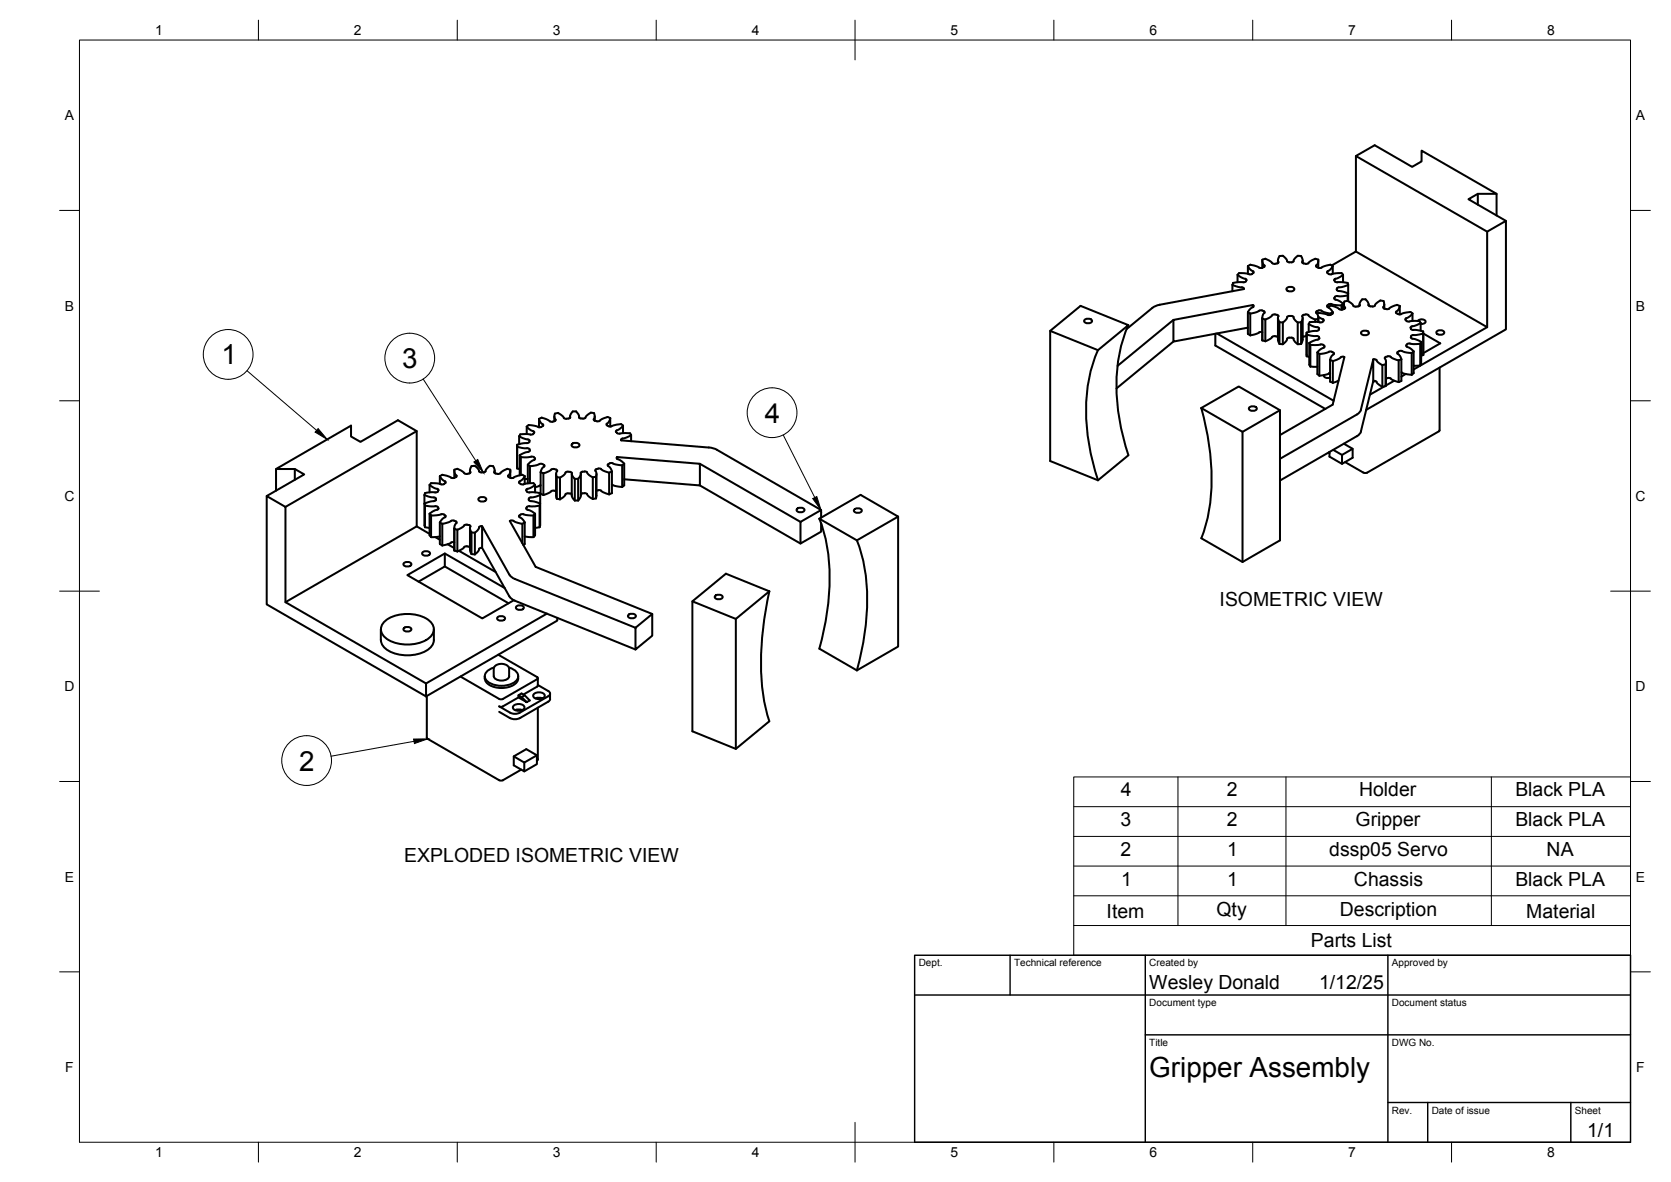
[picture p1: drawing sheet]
<svg xmlns="http://www.w3.org/2000/svg" width="420mm" height="297mm" viewBox="0 0 420 297" stroke-linecap="round" stroke-linejoin="round" font-family="sans-serif">
<!-- layer: Visible -->
<g fill="none" stroke="#000" stroke-width=".51">
<path d="M340.9 39.2l33 19M371.6 48.7v2.7M376.3 54.2v-5.5l-18.9-10.8v2.7l-2.3 1.3-9.4-5.4-4.8 2.7v24l-6.1 3.5M376.3 48.7h-4.7l-2.4 1.4 9.5 5.4M309.9 71.6l1.5 .5 1.1 .2 .3 .2M309.9 71.6v1.6M311.6 68.6l-.4 .4M312.7 72.7l-21.9 4.1-1.1 .6-6.4 5.3M312.8 72.5v.1M313.1 70a.51 .51 0 0 1 .2 .7 .51 .51 0 0 1-.7 .2l-2.6 .2-.1 .5M313.1 70.1l-1.2-.5-.7-.5v1.8M313.8 78.5v5.4l.6 .4"/>
<path d="M313.8 66.9l.7 .9 .7 .5a1.01 1.01 0 0 1-1.6 .5l-2-.2M313.8 66.9v1.9M313.8 66.9l.6-.4 2.5 .8h.5M313.8 78.5l.6 .3M314.4 78.8l1.6-.4a1.32 1.32 0 0 1 2 .1l-.4 .6-.2 1M314.4 78.8v5.5M315 77.2v-.5l-20 3.7v5.4l18.8-3.5M315 76.6l.2 .4-.7 .5-.7 1M317.4 65.3l.2 1 .4 .5-.6 .5M317.4 65.5v1.8M317.4 79.9v5.6M318.2 65l1.3 .7a1.19 1.19 0 0 0 2 .1"/>
<path d="M318.2 65l-.8 .2M321.3 79.9v5.5l.4 1M321.3 65.5v.6M322.6 64.3l.9 .9a.98 .98 0 0 0 .8 .7 .98 .98 0 0 0 1-.4 1.6 1.6 0 0 1 1.9-1.1M322.6 64.3a1.1 1.1 0 0 0-1.2 1.6M323.5 72.4l1-.3a.73 .73 0 0 1 .9 .8l-.9 .3a.73 .73 0 0 1-1-.8zM327.2 64.4l.3 .9-.1 .6M327.4 65.8a1.17 1.17 0 0 0 1.6 .3M327.6 65.5v.6M329 79.2l.8 .7 .9 .4M329 79.2a1.24 1.24 0 0 0-1.6 .3l.1 .5-.3 1v5.4l.4-1v-5.5M330.7 65l-.9 .5-.8 .6"/>
<path d="M330.7 65a.67 .67 0 0 1 .7 .9l-.5 .9a1.33 1.33 0 0 0 2 .1l1.6-.4M331.4 79.6l1.4 .7v.3M331.4 78.6l-.2 .2M331.5 65.5v1.8M331.5 79.9v1M333.8 77.2l.6 .3 .7 1M333.8 77.2l-.1-.2a.97 .97 0 0 1 1.6-.4l2 .1v1.1M333.8 68.2l-.1 .1a.97 .97 0 0 0 1.6 .5l2-.2M334 77.1l.1 .2M334 77.1v.2M334.5 79.1v-.3l-1.6-.4a1.28 1.28 0 0 0-2 .1l.4 .6 .2 1-.8 .2M334.5 66.5l.6 .4"/>
<path d="M334.7 76.8l1.5 .5 .8 .5h.5M334.7 76.8l-.7 .3M335.1 78.5a.95 .95 0 0 1-1.5 .5l-2.2-.4M335.1 66.9l-.4 .6-.9 .7M335.1 66.9v1.9M335.1 78.5l-.6 .3M335.6 70.7l.4 .2 2.9 .2 .1 .5M335.7 74.6l-.2 .4 .3 .3M335.8 75.3l1.2 .4 .7 .6v1.4M335.8 70.1l1.2-.5 .7-.5v1.8M335.8 70l-.3 .3 .2 .4M336.1 72.7v.2"/>
<path d="M336.1 72.5v.3M336.1 72.8l.6 .3M336.6 73.1l2.4 .6-.1 .5M336.7 72.2l-.6 .3M337.3 68.6l.4 .4M337.7 76.3l-.4 .4M337.9 76.5v1.2M338 75.8l-.1 .7 .3 .9-.7 .4M338 75.8a1.97 1.97 0 0 1 2.3 1M338.9 74.2l-1.8 .3-1.1-.1-.4 .2M338.9 74.2v1.4M339 71.6l-1.5 .5-.9 .1"/>
<path d="M339 71.6v4.1M340.9 63.2l33 19M341.8 76.5v.3M343.4 75.2l.5 .6 .2 .9M343.4 75.2a1.27 1.27 0 0 0-1.5 1.5 1.29 1.29 0 0 1-1.6 .1M344.1 76.7a1.28 1.28 0 0 0 1.6 .1M344.1 76.5v.3M347.1 75.5l-1.1 .8-.3 .5M347.1 75.5a.96 .96 0 0 1 .9 .6 .96 .96 0 0 1-.2 1.1 1.03 1.03 0 0 0 1.5 .4M348.1 76.5v1M352 76.9l-.4 1-.6 .5a1.26 1.26 0 0 0 2 .3l1.7-.3 .5 .4M352 76.9v2.1"/>
<path d="M352 76.9l-.7-.3-1.5 .6-.5 .4M355.2 78.8l-1.4 1.1a.49 .49 0 0 0-.4 .6 .49 .49 0 0 0 .7 .3l2.8-.1 .3 .4M355.2 78.8v1.9M264.1 83.1l7.6-6.2 12 4.8-7.6 6.3zM264.1 83.1v32.8l12 4.8M272.7 80.4l.9-.3a.73 .73 0 0 1 .9 .8l-.9 .3a.73 .73 0 0 1-.9-.8zM276.1 88a43.7 43.7 0 0 0-1.2 28.7l1.2 4M283.7 81.7a43.7 43.7 0 0 0-1.2 28.7l1.2 4M295 85.8l-14.3 11.8M295 80.4l-14 11.6M305.6 83.9v2.9l27.6 16M306 83.8l29.3 16.9"/>
<path d="M317.4 83.5h.1M317.4 83.5l-.5-.1-1.4 .6-1.1 .3M317.4 85.5l.8 .3M317.4 80.1l.8 .2M321.1 84.6l.3 .1M321.7 81l-.4-1 .2-.5a1.17 1.17 0 0 0-2 .1l-1.3 .7v5.5l1.3-.7a1.15 1.15 0 0 1 1.6-.5M321.7 81v5.4M321.7 86.4l.9 .1M321.7 81h.9M326.3 81.1l-.9-.9a.96 .96 0 0 0-.8-.8 .96 .96 0 0 0-1 .5l-1 1.2v5.4l.9-.9a.85 .85 0 0 1 1.2-.8l.5 .2 .4 .9 .7 .6M326.3 81.1v5.4M327.2 86.4l-.9 .1"/>
<path d="M327.2 81h-.9M327.8 84.6l-.2 .1M328.5 83.7v5.4M328.5 89.1l.1 .4M328.5 89.5l.7 .2M328.5 83.6l.1 .5M328.6 84.5l-.8 .1M329.2 86.2v5.4l.3 .5M329.2 86.2l.3 .5M330.7 80.3v.6M331 84.4l-2.5-.3v5.4M331.1 84.4l.4 .2 .2 .5-2.5 1.1"/>
<path d="M331.2 82.2l-.8-.1-1.3-.6v1.9M331.2 88.6l.6 .4M331.2 94l.6 .4M331.3 82.2a.48 .48 0 0 1 .3 .6 .48 .48 0 0 1-.6 .3l-2.5 .5M332.8 87.4l-1 .6-.6 .6v5.4M332.8 80.6l-.6 .4a5.8 5.8 0 0 0-3 .1l-.1 .3M332.9 94.3a.97 .97 0 0 0 1.6 .6M333 87l-.7-.5-2.8 .2v5.4l1.7 .1M333 87l-.2 .4M334.1 88.4l-1.2 .4-1.2 .1v5.5l2.4-.5M334.1 93.9h.4M334.1 88.4h.8l.5 .5-.6 .6-.4 1v5.4"/>
<path d="M334.4 93.8l-.3 .1M334.5 90.5l.7 .2M334.5 95.9l.7 .3M337.1 89.8l-2 .9v5.5l1.5-.5M337.1 89.8l.9-.1-2.9 12-13.3 7.6M342.3 83.4l.9-.3a.73 .73 0 0 1 .9 .8l-.9 .4a.73 .73 0 0 1-.9-.9zM345.3 90.3a.87 .87 0 0 1 1.1 .7l1.2 .7M345.3 95.8a.84 .84 0 0 1 1.1 .6l1.2 .8M345.7 95.7l-.5 .3M347.6 91.7v5.5M348.1 97.1l-3.7 2.1M348.2 90.1l.3 .5-.1 1"/>
<path d="M348.4 91.6l-.8 .1M348.4 97l-.8 .2M348.4 91.6v5.4M348.5 89.7l-.3 .4M348.5 90.9l-.1 6.1M348.9 89.5l-.4 .2M348.9 89.5h.6l.7 .6 1.5 .5M350.6 95.7l-2.2 1.2M351.4 88.9l.7 .7 .3 .7v5.4M351.7 90.6v5.4l-1.5-.5a1.27 1.27 0 0 0-1.7-.4M352.4 90.3l-.7 .3M352.4 95.7l-.7 .3"/>
<path d="M352.4 93.6l.9 .3 1.7 .3M352.5 88.2l.8 .3 1.7 .2M352.6 88.2h-.8l-.5 .4 .1 .3M353.5 94l-1.1 .6M353.8 87.2l.7 .3 1 .8M354.5 86.3l2.6 .1M354.5 86.3l-.7 .2-.3 .4 .3 .3M355 88.7v5.5M355.1 82l1.2-.4 .9-.4v1.9M355.1 82a.48 .48 0 0 0-.4 .6 .48 .48 0 0 0 .6 .3l2.5 .4 .1 .5M355.4 84.2a.48 .48 0 0 0-.6 .3 .48 .48 0 0 0 .4 .6l1.2 .4 .9 .4M355.5 88.3v5.5l-.5 .4"/>
<path d="M355.5 88.3l-.5 .4M356.5 80.6a1.09 1.09 0 0 1 1.9 .4l-.4 .3-.8 .1M357.1 91.8l-1.6 .1M357.1 86.4v5.4M357.3 85.9v5.5l-.2 .4M357.3 85.9l-.2 .5M357.9 83.8l-2.5 .4M357.9 89.1v.1M357.9 89.2l-.6 .2M357.9 83.7v5.5M357.9 83.8l4.2 2.5-4.2 2.5M361.2 83.3l1-.3a.73 .73 0 0 1 .9 .8l-.9 .3a.73 .73 0 0 1-1-.8z"/>
<path d="M362 92.4l-.1 15.9-18.3 10.6-.8-.1-4.6-2.7M373.9 82.2v-24l4.8-2.7v27.3l-35.2 20.2M373.9 82.2l-18.4 10.6M69.4 117.9h4.7v2.7M74.1 117.9l2.4 1.3-9.4 5.5M104.8 108.3l-33 19.1M110.6 119.7l.4-.3a5.1 5.1 0 0 1 2.7 .7h.5M114.2 118.2v1.9M114.6 119.9l-.4 .2M118.2 118.2v.7M119.4 117.1l.9 .8a.99 .99 0 0 0 .8 .8 .99 .99 0 0 0 1-.4l1-1.2M119.4 117.1a1.08 1.08 0 0 0-1.1 .4 1.08 1.08 0 0 0 0 1.1 1.2 1.2 0 0 1-2-.1l-.4-.3a1.32 1.32 0 0 0-1.7-.2l.1 .7 .5 .9-.2 .3"/>
<path d="M123.1 117.1h.9M124 117.2l.4 .9a.57 .57 0 0 0-.1 .7 .57 .57 0 0 0 .7 .3l.8-.2M124.4 118.2v.7M125.8 118.9l.8-.7a1.26 1.26 0 0 1 1.7-.1v.6l-.6 .9 .3 .3M128.3 118.2v1.9M130 111.9v5.8l.7 .2M130 117.3l.1 .4M130.5 109.6l.9 .5 1.3 .3M130.5 109.6v2M130.7 114.4v5.1M130.7 114.4l.3 .5M130.8 109.1l-.2 .5"/>
<path d="M131.9 119.7l-.4 .6-1 .8a1 1 0 0 0 1.6 .4l2-.1M131.9 119.7v1.9M131.9 119.7l-.4-.3a4.9 4.9 0 0 0-2.6 .7l-1-.2M132.4 109.1v-1.9l1.4 1.1a.49 .49 0 0 1 .5 .5 .49 .49 0 0 1-.6 .4h-2.9M132.5 111.4l-2.5 .4 .1 .5 1.6 .3h.8M132.5 112.6l.5 .2 .2 .4M132.7 110.4a.48 .48 0 0 1 .4 .6 .48 .48 0 0 1-.6 .3M132.7 116.8l.6 .4M132.8 113.6l-.8 .1-1.3 .7M133.2 113.2l-.4 .3M133.2 117.2v4.2M134.5 115.2v.3l-.9 .4-.9 .9v4.7"/>
<path d="M134.5 115.2l-.7-.5-1.1 .2h-1.7v4.5M135.5 105.2l.3-.1a2.77 2.77 0 0 1 2.3 .6l.6 .3 .7-.2M136 118.7l.7 .2M136.5 106.6l-.5-.4-.5-.9v2.1M136.5 106.6l.1 .2a1.12 1.12 0 0 1-1.7 .3l-2-.3-.4 .4M136.6 118.9v5.5M136.8 116.8a1.43 1.43 0 0 0-1.9 .1l-1.7 .3M136.8 116.8l.1 .3-.1 .1M136.8 117.3l-.5 .4-.4 1v5.4M139.4 104.6v1.3M139.5 104l-.1 1 .3 .6-.3 .2M139.8 119.1v5.5l.2 .7"/>
<path d="M140 119.9v5.4M140 119.9l.8 .1M140.1 118.4l-.3 .8 .2 .7M140.1 118.4a1.04 1.04 0 0 0-1.5-.4l-.5 .4-1.5 .5M140.3 103.8l.8 .5 .8 .9h.5M140.3 103.8l-.8 .1M143.3 104.6v.4M143.8 119.1v5.5l.7 1.2M143.8 111.6l.9-.3a.73 .73 0 0 1 .9 .8l-.9 .3a.73 .73 0 0 1-.9-.8zM143.8 118.9v.5l.7 .9M143.8 118.9a1.24 1.24 0 0 0-1.6-.1l-.6 .7-.8 .5M145.6 104.6v.4"/>
<path d="M146 119.1v5.5l-.6 1.2M146.6 105.2a.75 .75 0 0 1-.8-.1 .75 .75 0 0 1-.3-.8 1.11 1.11 0 0 0-1.2-.9 1.11 1.11 0 0 0-1 1.3l-.1 .4-.8 .1M147.6 118.7l.6 .8 .9 .5M147.6 118.7a1.28 1.28 0 0 0-1.6 .2v.5l-.6 .9M148.6 103.7l-1.1 .8-.4 .6-.5 .1M148.6 103.7l.8 .1M149.1 120v5.4M149.4 103.9l.1 .6-.2 1a1.52 1.52 0 0 0 1.5 .2M149.5 104.6v1.1M149.9 119.8l-.8 .2M149.9 117.9l-.2 .2 .3 1-.1 .7M150 117.9a1.25 1.25 0 0 1 1.7 .4l1.5 .5"/>
<path d="M150 119.1l-.1 6.2v-5.5M152.6 106.9l-.1-.3 .5-.5 .4-1v2.1M152.9 117.1l.5 .4 .5 1M153.2 118.8v5.4M153.3 116.4l.5-.1 .9 .4 1.7 .2M153.3 116.4l-.5 .4 .1 .3M153.5 105.1l-.7-.3-1.5 .6-.6 .4M153.9 118.5v5.4M153.9 118.5l-.7 .3M155.2 114.9l20.8 1.7v5.4l-19-1.6M155.2 114.9v.4M155.2 114.9l-.2 .2 .3 .3"/>
<path d="M155.3 115.4l.7 .3 1 .8M155.8 109l2.6-.1 .3 .4M156.1 106.6l-1.6 .3a1.47 1.47 0 0 1-1.9 0M156.2 106.6l.5 .4M156.2 110.5v.2M156.2 110.7l22 1.7 2.1 .6M156.4 116.9v5.5M156.5 110.2l2.2-.8v1.5M156.6 110.2l-.4 .3M156.7 107l-1.4 1.1a.49 .49 0 0 0-.4 .6 .49 .49 0 0 0 .7 .3h.2M156.7 107v1.8M157 116.5v5.5l-.5 .4"/>
<path d="M157 116.5l-.5 .4M176 116.6l25.3 14.6M180.3 113.1l26.2 15.1M283.7 114.4l-7.6 6.3M302 102.5l9.5-5.4 10.3 6v32.7l-9.4 5.4-10.3-5.9a46.7 46.7 0 0 0 1.8-24.6zM302 102.5l10.4 6 9.4-5.4M312.4 108.5v32.7M314.1 102.5l.9-.4a.73 .73 0 0 1 .9 .8l-.9 .4a.73 .73 0 0 1-.9-.8zM321.8 115.3l19.4-11.1 .7-.6 .3-.6 3.1-12.7v5.5l-3.1 12.6-.3 .7-.7 .5-19.4 11.2M334.1 113.7l.2 .2M337.4 114.3v2.3M337.9 111.5l2.2 1.3v2.2l-2.7 1.6-3.1-1.8v-1.2"/>
<path d="M340.1 112.8l-2.7 1.5-2.2-1.2M69.4 123.3v-5.4l18.9-10.9v2.7l2.3 1.3 9.5-5.4 4.7 2.7v24M104.8 132.3l3.2 1.9M104.8 132.3l-33 19M106.2 138.9l.9-.4a.73 .73 0 0 1 1 .8l-1 .4a.73 .73 0 0 1-.9-.8zM106.7 124.4l.2 8.1M106.7 124.4l2.4 .6M106.8 132.5l1.2 .2M106.8 127l2.9 .2 .5 .5M106.8 127v5.5M108 134.5l.4 .5M108 129.1l.4 .4"/>
<path d="M108.4 121.4l-.4 .4M109.1 125.9l-.9 .1-1.5 .6 .2 .4M109.1 125l.5 .3M109.4 123.7l-2.6 .2-.1 .5M109.4 135l1.2 .6M109.6 125.5v.2M109.6 125.3v.3M109.6 125.6l-.5 .3M110.2 123.2l-.3 .5h-.5M110.2 123.2v-.3l-1-.3-1.2-.7v1.8M110.2 127.7v.3l-1.4 .6-.8 .5v5.4M110.6 136.7l.6 .4"/>
<path d="M110.6 131.3l.6 .3M111.2 131.6v5.5M111.8 139.1v3.3l-6.6 3.8M112 129.6l-.8-.4-2.8 .3v5.5l2.2-.2M112 121.4a1.42 1.42 0 0 1-1.8 .1l-1.8-.1M112 121.4l.1-.3-.8-.5-.7-.9v1.9M112 129.6l.1 .3-.8 .5-.7 .9v5.4M112.5 136.8l1.7 .9M114.2 136.3h.1M114.2 130.9l.6 .4-.5 .9-.1 .7 .8 .2M114.2 130.8h-.5l-.9 .4-1.6 .4M114.2 136.3l-.5-.1-1.4 .6-1.1 .3"/>
<path d="M114.2 132.7v5.7l.8 .2M115 133.1v5.5l1.3-.7a1.17 1.17 0 0 1 1.6-.5M115 133.1l1.3-.6a1.19 1.19 0 0 1 2-.2l-.1 .5 .4 1M115.4 138.4l9.2 5.3M117.9 137.4l.3 .1M118.2 132.7v5.5l.4 1M118.6 133.8v5.4M118.6 139.2l.8 .1M118.6 133.8l.8 .1M120.3 125.3l1-.4a.73 .73 0 0 1 .9 .8l-.9 .4a.73 .73 0 0 1-1-.8zM121 132.2h.2M121 132.2l-.5 .2-.4 .9-.7 .6v5.4l.9-.8a.73 .73 0 0 1 .9-.8"/>
<path d="M128.4 130.9h-.2l6.5 11.6 29.3 11.8M128.4 130.8h.5l.8 .4 1.6 .4M131.3 131.6v4.9M131.9 134.8l2.2 .2M131.9 131.3l-.6 .3M132.3 123.2l.2 .3M132.3 127.7l.1 .3 1.4 .6 .7 .5M132.3 123.2l.1-.3 1-.3 1.1-.7v1.8M132.5 127.4l-.2 .3M132.5 123.5l.6 .2M132.7 120.4h-.8M133 125.3v.5l.5 .1"/>
<path d="M133 125.5v.2M133.1 123.7l2.6 .2 .1 .5M133.5 125l-.5 .3M133.5 125.9l2.3 .7-.1 .4M134.1 129.5l-1.7-.1a1.44 1.44 0 0 0-1.8 .2l-.1 .3 .8 .5 .6 .9v5.4l-.3 .2M134.1 129.5v5.5M134.1 121.4l.4 .4M134.5 129.1l-.4 .4M134.5 129.1v5.4l-.4 .5M135.7 132.5l-1.2 .2M135.7 127l-1.2 .2h-1.6l-.4 .2M135.7 127v5.5"/>
<path d="M135.8 124.4l-.1 8.1M135.8 124.4l-2.3 .6M135.9 122l-1.4 .4M136 124.1l.7 .3M139.8 123.4a1.35 1.35 0 0 0-1.7 .4l-1.5 .6M140 125.3l.8 .2M140.8 120v5.5M143.8 124.2l-.3-.1a1.11 1.11 0 0 0-1.6 .6l-1.1 .8M144.5 120.3v5.5M145.4 120.3v5.5M145.4 120.3h-.9M145.4 125.8h-.9"/>
<path d="M146 124.2l.3-.2a1.13 1.13 0 0 1 1.6 .6l1.2 .8M149.9 125.2l-.8 .2M151.1 123.3l.6 .4 1.5 .5M151.1 123.3l-.4-.1-.7 .1M153.9 121.8l.8 .3 1.7 .3M153.9 123.9l-.7 .3M176 122l25.3 14.6M200.4 127.9l.9-.3a.73 .73 0 0 1 .9 .8l-.9 .3a.73 .73 0 0 1-.9-.8zM206 130.4l10.4-6 9.4 5.4-10.3 6M206 130.4l9.5 5.4M206 130.4a46.5 46.5 0 0 1 1.8 24.4l-1.8 8.2 9.5 5.5M206.5 130.1v-1.9l-5.2 3v5.4l5.2-3v-2.1"/>
<path d="M214.8 128.1l.9-.4a.73 .73 0 0 1 .9 .8l-.9 .4a.73 .73 0 0 1-.9-.8zM215.5 135.8a46.5 46.5 0 0 1 1.8 24.5l-1.8 8.2M225.8 129.8v32.7l-10.3 6M95.8 158.1v2.8M97 155.9a9.9 9.9 0 0 1 10.9 0 2.77 2.77 0 0 1 1.1 2.7 2.77 2.77 0 0 1-1.9 2.2 10.1 10.1 0 0 1-10.1-.5 2.62 2.62 0 0 1 0-4.4zM101.5 141.6l.9-.4a.73 .73 0 0 1 1 .8l-1 .4a.73 .73 0 0 1-.9-.8zM101.5 157.9l.9-.3a.73 .73 0 0 1 1 .8l-1 .3a.73 .73 0 0 1-.9-.8zM109.1 158.1v2.7a4.1 4.1 0 0 1-3.6 3.5 9.5 9.5 0 0 1-9-1.7l-.6-1.1-.1-.7M111.8 142.4l16.1 9.2M125.1 155.2l.9-.4a.73 .73 0 0 1 .9 .8l-.9 .4a.73 .73 0 0 1-.9-.8zM126.9 147.8l-15.1-8.7-9.4 5.4 18.9 10.9 7.9-4.6M128.1 144.4l-6.9-12.2v5.5l7.3 12.7 1 .6 30.3 12.2"/>
<path d="M128.1 144.4l.7 .7 .7 .4 30.3 12.3M129.8 152.5l.9-.4a.73 .73 0 0 1 .9 .8l-.9 .4a.73 .73 0 0 1-.9-.8zM137.5 154.2l-30.4 17.6v3.2M140.1 155.3v.7l-33 19M158 154.6l.9-.4a.73 .73 0 0 1 .9 .8l-.9 .4a.73 .73 0 0 1-.9-.8zM159.8 157.8l4.2-3.5v5.5l-4.2 3.4zM174.1 151.1l8.4-6.9 10.9 4.4a68.6 68.6 0 0 0-.8 29.8l.8 2.9-8.4 6.9-10.9-4.4zM179.8 149.8l.9-.4a.73 .73 0 0 1 .9 .8l-.9 .4a.73 .73 0 0 1-.9-.8zM185 155.5v32.7M193.4 148.6l-8.4 6.9-10.9-4.4M107.1 171.8l-35.3-20.5v-23.9l-4.7-2.7v27.2l40 23.1M107.3 174.9v10.5l.2 .3 18.2 10.5 .8-.1 4.6-2.7"/>
<path d="M115.8 170l9.7 5.6 .5 .2 .5-.2 8.5-4.9M121.9 169.9a2.61 2.61 0 0 0 2.6 2.8 5.7 5.7 0 0 0 5.5-1.3l.2-.4 .1-1.1M124.2 167.8a2.4 2.4 0 0 0-2.2 2.7 5 5 0 0 0 5.7 1.7 2.68 2.68 0 0 0 2.6-2.7 2.91 2.91 0 0 0-2.3-1.7M124.5 167.3a2.2 2.2 0 0 1 3.5 .8v1.8a2.14 2.14 0 0 1-3 .9l-.7-.5-.1-.4-.1-1.8zM125.3 164.5l9.7 5.6M129.1 177.4a1.9 1.9 0 0 1 2.8 .2 1.27 1.27 0 0 1-1.7 1 .89 .89 0 0 1-1-.2 .89 .89 0 0 1-.1-1zM129.5 178.4l1.1-.1 .7 .1M130.4 174.7l.8 .5 1.2 1.3-2-1.2zM130.4 174.7l.7-.4 .8 .4 1.3 1.3-.8 .5M131.9 174.7l-.7 .5M134.2 174.4a1.9 1.9 0 0 1 2.8 .3 1.27 1.27 0 0 1-1.7 1 .89 .89 0 0 1-1-.3 .89 .89 0 0 1-.1-1zM134.6 175.5l.7-.2 1.1 .2"/>
<path d="M135 172.6l-3.4 1.9M135.1 170.1l.1 .4-.1 .2M135.2 172.1l2.6 1.5M135.2 170.4v1.9M135.2 175.4v.3M135.2 177.8v13M135.3 172.3l-.2 .2M137.8 175l-7.6 4.3h-1.5l-3.2-1.8h1l3.9-2.2M137.8 176.3l-7.6 4.3h-1.5l-3.2-1.7M137.8 173.6a.72 .72 0 0 1 .5 .7 .72 .72 0 0 1-.5 .7M138.3 174.3v1.4M138.3 175.7l-.5 .6"/>
<path d="M129.2 190.1l2.6 1.5 3.2-1.8-2.7-1.5-3.1 1.8v2.2l2.6 1.6v-2.3M135 189.8v2.2l-3.2 1.9M135 191.1h.1M135.3 190.8l-.2 .3"/>
</g>
<!-- layer: BORDER -->
<g fill="none" stroke="#000" stroke-width=".25">
<path d="M20 10.1h390v276.9h-390zM65 5.1v5M115 5.1v5M165 5.1v5M215 5.1v10M265 5.1v5M315 5.1v5M365 5.1v5M15 52.9h5M410 52.9h5M15 100.7h5M410 100.7h5"/>
<path d="M15 148.6h10M405 148.6h10M15 196.4h5M410 196.4h5M15 244.2h5M410 244.2h5M65 287v5M115 287v5M165 287v5M215 282.1v9.9M265 287v5M315 287v5"/>
<path d="M365 287v5"/>
</g>
<!-- layer: TITLEBLOCK -->
<path d="M230 240.1h180v46.9h-180zM230 250h180M254 240.1v9.9M288 240.1v46.9M349 240.1v46.9M288 260.1h122M349 277.1h61M359 277.1v9.9M395 277.1v9.9" fill="none" stroke="#000" stroke-width=".36"/>
<!-- layer: Custom Tables -->
<path d="M270 195.2h140v44.9h-140zM296.2 195.2v37.4M323.3 195.2v37.4M375 195.2v37.4M270 217.6h140M270 210.2h140M270 202.7h140M270 232.6h140M270 225.1h140" fill="none" stroke="#000" stroke-width=".25"/>
<!-- layer: Balloons -->
<g fill="none" stroke="#000" stroke-width=".25">
<circle cx="57.4" cy="89.1" r="6.3"/>
<circle cx="103" cy="90" r="6.3"/>
<circle cx="194.1" cy="103.7" r="6.3"/>
<circle cx="77.1" cy="191.1" r="6.3"/>
</g>
<!-- layer: 0 -->
<path d="M80 107.7l2.3 2.7-3.1-1.8zM119.1 116.1l1-.6 1.4 3.2zM204.3 125.3l1.1-.5 1 3.4zM104 185.7h3.5l-3.3 1.2z" fill="#000" stroke="#000" stroke-width=".25"/>
<path d="M62.1 93.2l17.5 14.9M106.4 95.3l13.2 20.5M196.9 109.3l8 15.7M104.1 186.3l-20.9 3.7" fill="none" stroke="#000" stroke-width=".25"/>
<g font-size="7">
<text x="55.7" y="91.6">1</text>
<text x="101.1" y="92.5">3</text>
<text x="192.3" y="106.2">4</text>
<text x="75.2" y="193.7">2</text>
<text x="289" y="270.6">Gripper Assembly</text>
</g>
<g font-size="4.9">
<text x="306.7" y="152.2">ISOMETRIC VIEW</text>
<text x="281.8" y="200.2">4</text>
<text x="308.5" y="200.2">2</text>
<text x="341.7" y="200.2">Holder</text>
<text x="381" y="200.2">Black PLA</text>
<text x="281.7" y="207.6">3</text>
<text x="308.5" y="207.6">2</text>
<text x="340.8" y="207.7">Gripper</text>
<text x="381" y="207.6">Black PLA</text>
<text x="281.8" y="215.1">2</text>
<text x="308.6" y="215.1">1</text>
<text x="334.2" y="215.1">dssp05 Servo</text>
<text x="388.9" y="215.1">NA</text>
<text x="101.7" y="216.6">EXPLODED ISOMETRIC VIEW</text>
<text x="281.9" y="222.6">1</text>
<text x="308.6" y="222.6">1</text>
<text x="340.4" y="222.6">Chassis</text>
<text x="381" y="222.6">Black PLA</text>
<text x="278.3" y="230.6">Item</text>
<text x="305.9" y="230.1">Qty</text>
<text x="336.9" y="230.1">Description</text>
<text x="383.8" y="230.6">Material</text>
<text x="329.6" y="238">Parts List</text>
<text x="289" y="248.5">Wesley Donald</text>
<text x="331.7" y="248.5">1/12/25</text>
<text x="399.1" y="285.7">1/1</text>
</g>
<g font-size="3.5">
<text x="39" y="8.8">1</text>
<text x="89" y="8.8">2</text>
<text x="139" y="8.8">3</text>
<text x="189" y="8.8">4</text>
<text x="239" y="8.8">5</text>
<text x="289" y="8.8">6</text>
<text x="339" y="8.8">7</text>
<text x="389" y="8.8">8</text>
<text x="16.3" y="30.2">A</text>
<text x="411.3" y="30.2">A</text>
<text x="16.3" y="78">B</text>
<text x="411.3" y="78">B</text>
<text x="16.2" y="125.9">C</text>
<text x="411.2" y="125.9">C</text>
<text x="16.2" y="173.7">D</text>
<text x="411.2" y="173.7">D</text>
<text x="16.3" y="221.6">E</text>
<text x="411.3" y="221.6">E</text>
<text x="16.4" y="269.4">F</text>
<text x="411.4" y="269.4">F</text>
<text x="39" y="290.8">1</text>
<text x="89" y="290.8">2</text>
<text x="139" y="290.8">3</text>
<text x="189" y="290.8">4</text>
<text x="239" y="290.8">5</text>
<text x="289" y="290.8">6</text>
<text x="339" y="290.8">7</text>
<text x="389" y="290.8">8</text>
</g>
<g font-size="2.5">
<text x="231" y="242.9">Dept.</text>
<text x="255" y="242.9">Technical reference</text>
<text x="289" y="242.9">Created by</text>
<text x="350" y="242.9">Approved by</text>
<text x="289" y="252.8">Document type</text>
<text x="350" y="252.8">Document status</text>
<text x="289" y="262.9">Title</text>
<text x="350" y="262.9">DWG No.</text>
<text x="350" y="279.9">Rev.</text>
<text x="360" y="279.9">Date of issue</text>
<text x="396" y="279.9">Sheet</text>
</g>
</svg>
